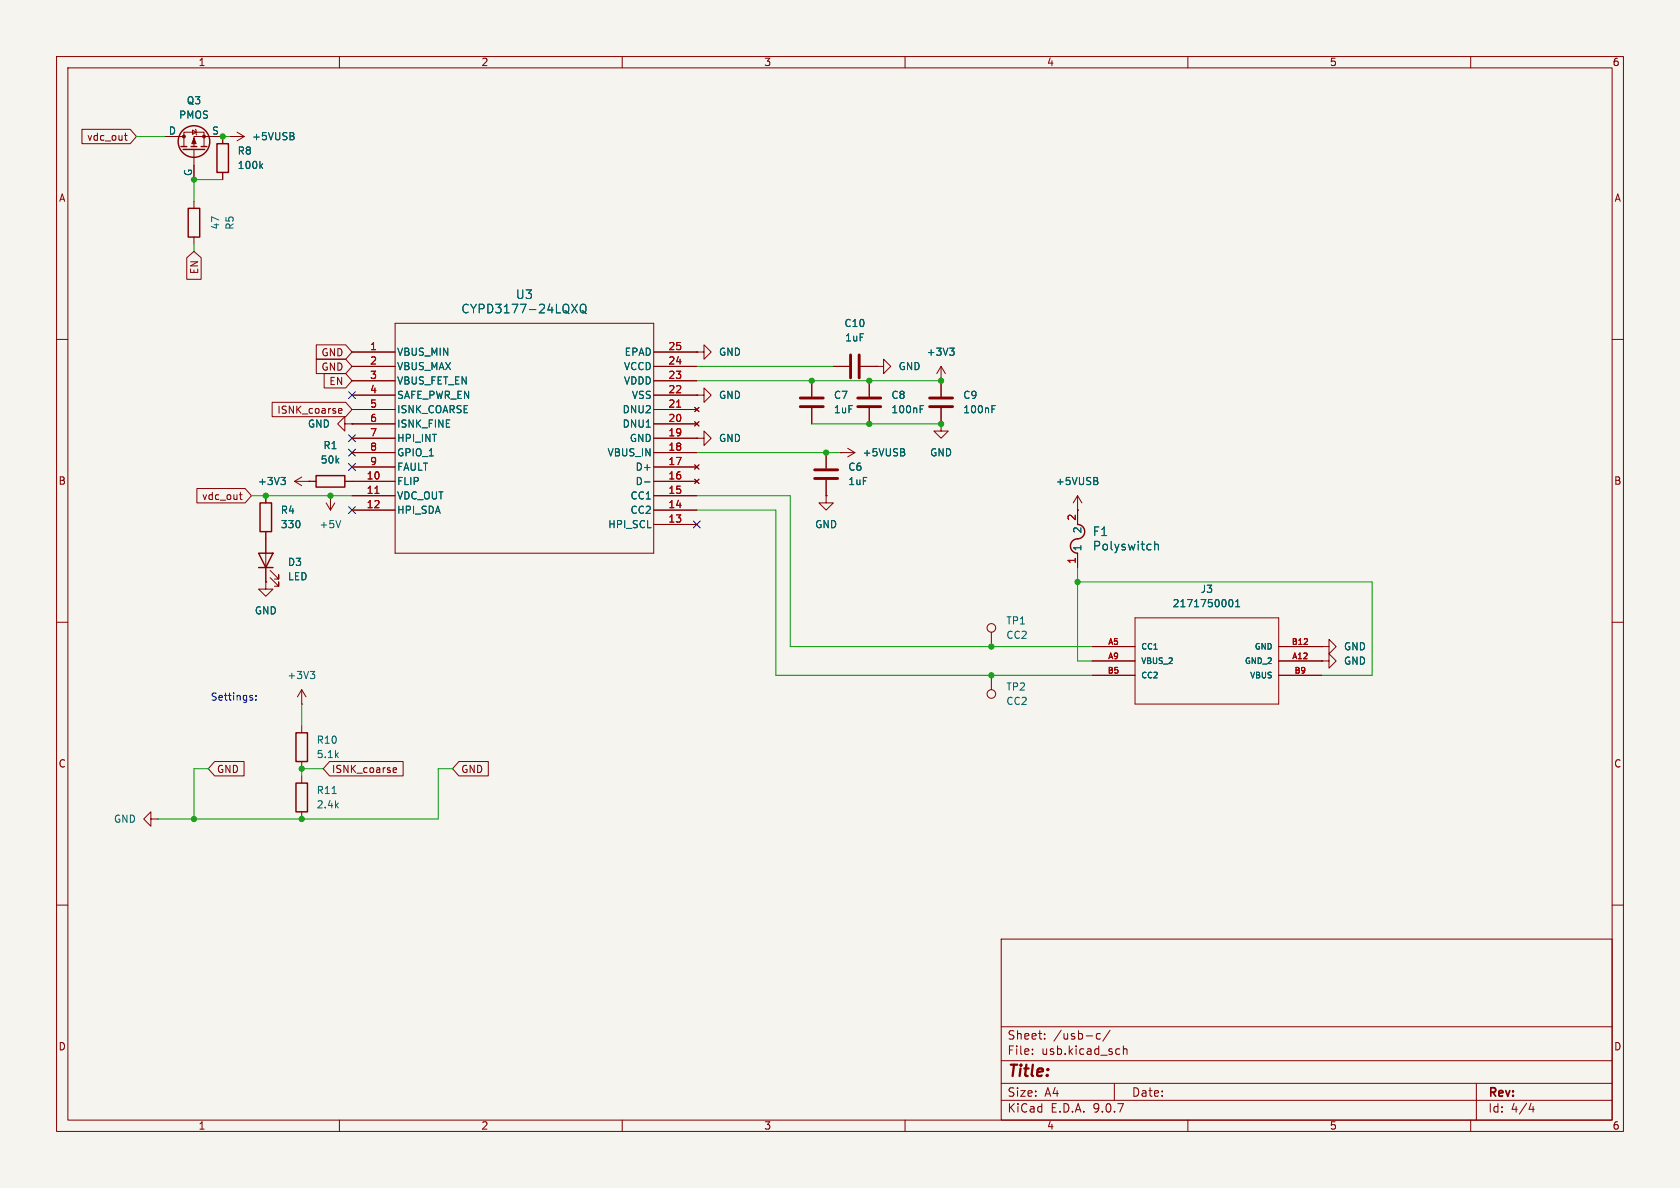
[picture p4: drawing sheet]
<svg xmlns="http://www.w3.org/2000/svg" width="297mm" height="210mm" viewBox="0 0 297 210" stroke-linecap="round" stroke-linejoin="round" font-family="sans-serif">
<path d="M0 0h297v210h-297z" fill="#f5f4ef" stroke="#f5f4ef" stroke-width=".18"/>
<g fill="none" stroke="#840000" stroke-width=".18">
<path d="M10 10h277v190h-277zM12 12h273v186h-273zM60 10v2M110 10v2M160 10v2M210 10v2M260 10v2M14.5 22.9h8.5l1.1 1.2-1.1 1.3h-8.5zM22 24h.5M22.2 23.5v1.1l.3 .2M29.2 24.1h3.3M32.5 25.9v-2.5h3.6v2.5"/>
<path d="M34 23l.7 .4-.7 .3zM34.3 26.4v5.4M34.3 35.6v1.2M34.5 22.9l.2 .1v.7l.1 .2M39.4 25.4v-1.3h-5.1v1.8M39.4 30.5v1.3M40.6 24.1h.1M40.6 24.1h2.6M41.9 23.4l1.3 .7M43.2 24.1l-1.3 .8M33 45.6l1.3-1.1 1.3 1.1v3.8h-2.6zM34.3 41.9v1.3"/>
<path d="M69.8 57.2h45.8v40.6h-45.8zM10 60h2M48.1 71.1h13l1.1 1.3-1.1 1.3h-13zM55.9 61h5.2l1.1 1.2-1.1 1.3h-5.2zM55.9 63.5h5.2l1.1 1.3-1.1 1.2h-5.2zM57.3 66h3.8l1.1 1.3-1.1 1.3h-3.8zM59.9 72.9l.1 .2 .4-.1M59.9 72.4l.1-.2h.3l.2 .2v.1l-.6 .1M61 74.9v-1.2l-1.3 1.2 1.3 1.3v-1.3h1.2M62.2 74.9h.1M62.2 62.2h7.6M62.2 64.8h7.6"/>
<path d="M62.2 67.3h7.6M62.2 69.9h7.6M62.2 72.4h7.6M62.2 74.9h7.6M62.2 77.5h7.6M115.6 62.2h7.6M115.6 64.8h7.6M115.6 67.3h7.6M115.6 69.9h7.6M115.6 72.4h7.6M115.6 74.9h7.6M115.6 77.5h7.6"/>
<path d="M122.8 72l.8 .8M122.8 74.5l.8 .8M123.2 69.9h1.3v-1.3l1.2 1.3-1.2 1.2v-1.2M123.2 69.9h.1M123.2 62.2h1.3v-1.2l1.2 1.2-1.2 1.3v-1.3M123.2 62.2h.1M123.2 77.5h1.3v-1.3l1.2 1.3-1.2 1.2v-1.2M123.2 77.5h.1M123.6 72l-.8 .8M123.6 74.5l-.8 .8M143.5 67.3v2.8M143.5 72.1v2.8"/>
<path d="M147.3 64.8h2.8M149.9 79.2l1.2 .8M152.1 64.8h2.8M153.7 67.3v2.8M153.7 72.1v2.8M154.9 64.8h1.3v-1.3l1.3 1.3-1.3 1.2v-1.2M154.9 64.8h.1M166.4 74.9v1.3h1.2l-1.2 1.3-1.3-1.3h1.3M166.4 74.9h.1M166.4 67.3h.1M166.4 64.8v5.3M166.4 72.1v2.8"/>
<path d="M166.4 64.8l-.8 1.2M166.4 64.8l.7 1.2M285 60h2M34.8 86.4h8.5l1.1 1.2-1.1 1.3h-8.5zM42.3 87.5h.5M42.5 87v1.1l.3 .2M47 87.6v1.3M47 94v8.9M52.1 85.1h3.8M52.1 85.1l1.2 .8M53.3 84.3l-1.2 .8M54.6 85.1h.1"/>
<path d="M57.7 88.9l.7 1.3M58.4 87.6h.1M58.4 87.6v2.6M59.2 88.9l-.8 1.3M61 85.1h8.8M62.2 80h7.6M62.2 82.6h7.6M62.2 87.6h7.6M62.2 90.2h7.6M115.6 85.1h7.6M115.6 80h7.6M115.6 82.6h7.6"/>
<path d="M115.6 87.6h7.6M115.6 90.2h7.6M115.6 92.7h7.6M122.8 82.2l.8 .7M122.8 84.7l.8 .8M123.6 82.2l-.8 .7M123.6 84.7l-.8 .8M146 87.6v1.3h1.3l-1.3 1.3-1.2-1.3h1.2M146 87.6h.1M146 80v2.8M146 84.8v2.8M148.6 80h.1"/>
<path d="M148.6 80h2.5M151.1 80l-1.2 .8M190.5 90.2h.1M190.5 87.6v5.1M190.5 97.8v2.5M190.5 87.6l-.8 1.3M190.5 87.6l.8 1.3M10 110h2M47 102.9v1.2h1.3l-1.3 1.3-1.3-1.3h1.3M47 102.9h.1M47.8 102.1l1.5 1.5v-.7v.7h-.8M47.8 100.8l1.5 1.6v-.8v.8h-.8"/>
<path d="M175.3 111.8v2.5M175.3 119.4v2.5M193 114.3h7.7M193 116.8h7.7M193 119.4h7.7M200.7 109.2h25.4v15.3h-25.4zM226.1 114.3h7.6M226.1 116.8h7.6M226.1 119.4h7.6M233.7 114.3h1.2v-1.3l1.3 1.3-1.3 1.3v-1.3M233.7 114.3h.1M233.7 116.8h1.2v-1.2l1.3 1.2-1.3 1.3v-1.3"/>
<path d="M233.7 116.8h.1M285 110h2M37.9 134.6h5.2v2.6h-5.2l-1.1-1.3zM53.3 124.5h.1M53.3 121.9l-.7 1.3M53.3 121.9l.8 1.3M53.3 121.9v2.6M53.3 128.3v1.2M53.3 134.6v1.3M53.3 137.2v1.2M58.3 134.6h13v2.6h-13l-1.2-1.3zM69.5 136.4l.2 .2 .3-.1"/>
<path d="M69.5 135.9l.2-.2h.2l.2 .2v.1l-.6 .1M81.1 134.6h5.2v2.6h-5.2l-1.1-1.3zM26.7 144.8v-1.3l-1.3 1.3 1.3 1.3v-1.3h1.2M27.9 144.8h.1M53.3 143.5v1.3M10 160h2M177 166h108v32h-108zM285 160h2M60 198v2M110 198v2M160 198v2M177 194.5h108"/>
<path d="M177 191.5h108M177 187.5h108M177 181.5h108M182.5 186.3v.1M182.5 185.5v.1M184.7 183.6v.1M184.7 182.8v.1M194.5 182.8l-.4-.1-.3 .3v.4l.2 .2h.5M196.2 182.1l-1.2 2M197 191.5v3M197.8 185.4l.2 .1M198 186.3l-.2 .1"/>
<path d="M198.6 184.9v1.5M198.6 185.5l.2-.1 .4 .1v.9M210 198v2M260 198v2M261 191.5v6.5M270.7 195l-.4 1.1h.9M271 195.6v1"/>
<circle cx="175.3" cy="111" r=".76"/>
<circle cx="175.3" cy="122.7" r=".76"/>
</g>
<g fill="none" stroke="#840000" stroke-width=".25">
<path d="M32 25.9h1M32.4 26.4h3.8M33.3 36.8h2v5.1h-2zM33.8 25.9h1M35.6 25.9h1M38.4 25.4h2v5.1h-2zM45.7 97.8h2.6l-1.3 2.5zM46 88.9h2v5.1h-2zM55.9 84.1h5.1v2h-5.1zM190.5 92.7a1.31 1.31 0 0 1 1.2 1.5 1.31 1.31 0 0 1-1.5 1.1 1.27 1.27 0 0 0-.9 1.4 1.27 1.27 0 0 0 1.2 1.1M45.7 100.3h2.6M52.3 129.5h2.1v5.1h-2.1z"/>
<path d="M52.3 138.4h2.1v5.1h-2.1z"/>
<circle cx="34.3" cy="25" r="2.79"/>
</g>
<g fill="#840000" stroke="#840000" stroke-width=".18">
<path d="M34.3 24.4l.4 1h-.8z"/>
<circle cx="32.5" cy="24.1" r=".25"/>
<circle cx="36.1" cy="24.1" r=".25"/>
</g>
<g fill="none" stroke="#006464" stroke-width=".18">
<path d="M46.1 29.3l.3 .5M46.4 28.9l-.4 .5M51.7 24l.3 .3-.1 .3-.1 .1M51.8 23.5l.1 .2-.1 .3M101.1 53.8l1 1.5M102.1 53.8l-1 1.5M102.7 54a.51 .51 0 0 1 .5-.2 .51 .51 0 0 1 .4 .5v.5a.51 .51 0 0 1-.5 .5 .51 .51 0 0 1-.5-.5zM102.9 54.9l.3 .1 .5 .5M159.6 79.9l.3 .3v.3l-.2 .1M159.8 79.4l.1 .2-.1 .3M162.7 72.3h.4M162.7 71.7h.6"/>
<path d="M167.9 61.5h.8l-.5 .5M168.4 62l.3 .3v.3l-.3 .2M175.4 72.3h.4M175.4 71.7h.6M49.7 84.4h.7l-.4 .5M50.2 84.9l.2 .2v.3l-.2 .3M60.2 92l-.4 1.3M113.9 85.2h1M193.8 85l.3 .2-.1 .3-.1 .2M193.9 84.5l.1 .1-.1 .3M204.1 95.7v1.5M204.1 96.3l.2-.1 .4 .1 .1 .9"/>
<path d="M54.9 118.7h.7l-.4 .5M55.4 119.2l.2 .2v.3l-.2 .3M217.3 106.2l.2-.2a.68 .68 0 0 1 .5 .6 .68 .68 0 0 1-.5 .7l-.2-.3M218.4 107.3h.8M218.4 106.4l.4-.4v1.3M58.7 140.3h.7"/>
</g>
<path d="M141.5 70.4h4M141.5 71.9h4M150.4 62.7v4.1M151.6 70.4h4.1M151.6 71.9h4.1M151.9 62.7v4.1M164.3 70.4h4.1M164.3 71.9h4.1M144 84.6h4.1M144 83.1h4.1" fill="none" stroke="#840000" stroke-width=".51"/>
<path d="M119.6 72h.7M66.3 87.2h.7" fill="none" stroke="#a90000" stroke-width=".18"/>
<g fill="none" stroke="#009600" stroke-width=".18">
<path d="M24.1 24.1h5.1M39.4 24.1h1.2M39.4 31.8h-5.1v3.8M34.3 43.2v1.3M123.2 67.3h43.2M123.2 64.8h24.1M143.5 74.9h22.9M44.4 87.6h17.8M123.2 87.6h16.5v26.7h53.3M123.2 90.2h14v29.2h55.8M123.2 80h25.4M190.5 102.9h52.1v16.5h-8.9"/>
<path d="M190.5 100.3v16.5h2.5M36.8 135.9h-2.5v8.9M53.3 124.5v3.8M57.1 135.9h-3.8v1.3M80 135.9h-2.5v8.9h-49.6"/>
</g>
<path d="M61.6 69.2l1.2 1.3M61.6 79.4l1.2 1.2M61.6 76.9l1.2 1.2M62.8 69.2l-1.2 1.3M62.8 79.4l-1.2 1.2M62.8 76.9l-1.2 1.2M61.6 89.6l1.2 1.2M61.6 81.9l1.2 1.3M62.8 89.6l-1.2 1.2M62.8 81.9l-1.2 1.3M122.6 92.1l1.2 1.2M123.8 92.1l-1.2 1.2" fill="none" stroke="#000084" stroke-width=".18"/>
<path d="M44.3 123.4h.3l.1 .2-.2 .2h-.2M44.3 122.9l.3 .1M45.2 123.7v.1M45.2 123v.1" fill="none" stroke="#0000c2" stroke-width=".18"/>
<g fill="#009600" stroke="#009600" stroke-width=".18">
<circle cx="153.7" cy="67.3" r=".46"/>
<circle cx="153.7" cy="74.9" r=".46"/>
<circle cx="143.5" cy="67.3" r=".46"/>
<circle cx="146" cy="80" r=".46"/>
<circle cx="166.4" cy="74.9" r=".46"/>
<circle cx="166.4" cy="67.3" r=".46"/>
<circle cx="53.3" cy="135.9" r=".46"/>
<circle cx="53.3" cy="144.8" r=".46"/>
<circle cx="58.4" cy="87.6" r=".46"/>
<circle cx="34.3" cy="144.8" r=".46"/>
<circle cx="47" cy="87.6" r=".46"/>
<circle cx="34.3" cy="31.8" r=".46"/>
<circle cx="39.4" cy="24.1" r=".46"/>
<circle cx="175.3" cy="114.3" r=".46"/>
<circle cx="175.3" cy="119.4" r=".46"/>
<circle cx="190.5" cy="102.9" r=".46"/>
</g>
<text font-size="2.8" fill="#840000" x="178" y="190.9">Title:</text>
<g font-size="2.1" fill="#006464">
<text x="91.1" y="53.1">U3</text>
<text x="81.5" y="55.6">CYPD3177-24LQXQ</text>
<text x="193.1" y="95">F1</text>
<text x="193.1" y="97.5">Polyswitch</text>
</g>
<g font-size="2.1" fill="#840000">
<text x="178" y="184">Sheet:</text>
<text x="186.2" y="184">/usb-c/</text>
<text x="178" y="186.7">File:</text>
<text x="184.1" y="186.7">usb.kicad_sch</text>
<text x="178" y="196.9">KiCad</text>
<text x="178" y="194.1">Size:</text>
<text x="184.7" y="194.1">A4</text>
<text x="185.7" y="196.9">E.D.A.</text>
<text x="193.3" y="196.9">9.0.7</text>
<text x="200" y="194.1">Date:</text>
<text x="263" y="194.3">Rev:</text>
<text x="263" y="196.9">Id:</text>
<text x="267.1" y="196.9">4/4</text>
</g>
<g font-size="1.8" fill="#840000">
<text x="35" y="11.9">1</text>
<text x="85" y="11.9">2</text>
<text x="135" y="11.9">3</text>
<text x="185" y="11.9">4</text>
<text x="235" y="11.9">5</text>
<text x="285" y="11.9">6</text>
<text x="15.3" y="25.1">vdc_out</text>
<text x="10.3" y="35.9">A</text>
<text x="285.3" y="35.9">A</text>
<text x="35.2" y="48.6" transform="rotate(-90 35.2 48.6)">EN</text>
<text x="56.7" y="63.2">GND</text>
<text x="56.7" y="65.7">GND</text>
<text x="58.1" y="68.3">EN</text>
<text x="48.9" y="73.3">ISNK_coarse</text>
<text x="10.3" y="85.9">B</text>
<text x="35.6" y="88.6">vdc_out</text>
<text x="285.3" y="85.9">B</text>
<text x="10.3" y="135.9">C</text>
<text x="38.3" y="136.8">GND</text>
<text x="58.6" y="136.8">ISNK_coarse</text>
<text x="81.4" y="136.8">GND</text>
<text x="285.3" y="135.9">C</text>
<text x="10.3" y="185.9">D</text>
<text x="285.3" y="185.9">D</text>
<text x="35" y="199.9">1</text>
<text x="85" y="199.9">2</text>
<text x="135" y="199.9">3</text>
<text x="185" y="199.9">4</text>
<text x="235" y="199.9">5</text>
<text x="285" y="199.9">6</text>
</g>
<g font-size="1.8" fill="#006464">
<text x="29.7" y="23.9">D</text>
<text x="31.6" y="21.2">PMOS</text>
<text x="32.9" y="18.6">Q3</text>
<text x="37.4" y="23.9">S</text>
<text x="41.9" y="27.5">R8</text>
<text x="44.5" y="25">+5VUSB</text>
<text x="34" y="31.2" transform="rotate(-90 34 31.2)">G</text>
<text x="41.9" y="30.1">100k</text>
<text x="39" y="40.7" transform="rotate(-90 39 40.7)">47</text>
<text x="41.5" y="40.7" transform="rotate(-90 41.5 40.7)">R5</text>
<text x="149.2" y="58">C10</text>
<text x="70.1" y="63.1">VBUS_MIN</text>
<text x="70.1" y="65.6">VBUS_MAX</text>
<text x="110.2" y="65.6">VCCD</text>
<text x="110.3" y="63.1">EPAD</text>
<text x="127" y="63.1">GND</text>
<text x="149.3" y="60.6">1uF</text>
<text x="158.8" y="65.6">GND</text>
<text x="163.7" y="63.1">+3V3</text>
<text x="70.1" y="68.2">VBUS_FET_EN</text>
<text x="70.1" y="70.7">SAFE_PWR_EN</text>
<text x="110.2" y="68.2">VDDD</text>
<text x="111.6" y="70.7">VSS</text>
<text x="127" y="70.7">GND</text>
<text x="147.3" y="70.7">C7</text>
<text x="157.5" y="70.7">C8</text>
<text x="170.2" y="70.7">C9</text>
<text x="54.3" y="75.8">GND</text>
<text x="70.1" y="73.3">ISNK_COARSE</text>
<text x="70.1" y="75.8">ISNK_FINE</text>
<text x="110" y="73.3">DNU2</text>
<text x="110" y="75.8">DNU1</text>
<text x="147.3" y="73.3">1uF</text>
<text x="157.5" y="73.3">100nF</text>
<text x="170.2" y="73.3">100nF</text>
<text x="56.6" y="82.1">50k</text>
<text x="57.1" y="79.6">R1</text>
<text x="70.1" y="78.3">HPI_INT</text>
<text x="70.1" y="80.9">GPIO_1</text>
<text x="70.1" y="83.4">FAULT</text>
<text x="107.3" y="80.9">VBUS_IN</text>
<text x="111.2" y="78.3">GND</text>
<text x="112.3" y="83.4">D+</text>
<text x="127" y="78.3">GND</text>
<text x="149.9" y="83.4">C6</text>
<text x="152.4" y="80.9">+5VUSB</text>
<text x="164.3" y="80.9">GND</text>
<text x="45.5" y="86">+3V3</text>
<text x="70.1" y="86">FLIP</text>
<text x="70.1" y="88.5">VDC_OUT</text>
<text x="111.4" y="88.5">CC1</text>
<text x="112.3" y="86">D-</text>
<text x="149.9" y="86">1uF</text>
<text x="186.6" y="86">+5VUSB</text>
<text x="49.5" y="91">R4</text>
<text x="49.5" y="93.6">330</text>
<text x="56.4" y="93.6">+5V</text>
<text x="70.1" y="91">HPI_SDA</text>
<text x="107.4" y="93.6">HPI_SCL</text>
<text x="111.4" y="91">CC2</text>
<text x="144" y="93.6">GND</text>
<text x="191.4" y="94.4" transform="rotate(-90 191.4 94.4)">2</text>
<text x="50.8" y="100.2">D3</text>
<text x="191.4" y="97.5" transform="rotate(-90 191.4 97.5)">1</text>
<text x="50.8" y="102.8">LED</text>
<text x="207.2" y="107.5">2171750001</text>
<text x="212.2" y="105">J3</text>
<text x="45" y="108.8">GND</text>
<text x="177.8" y="110.6">TP1</text>
<text x="177.8" y="113.1">CC2</text>
<text x="237.5" y="115.2">GND</text>
<text x="237.5" y="117.7">GND</text>
<text x="50.7" y="120.2">+3V3</text>
<text x="177.8" y="122.3">TP2</text>
<text x="177.8" y="124.8">CC2</text>
<text x="55.9" y="131.7">R10</text>
<text x="55.9" y="134.2">5.1k</text>
<text x="55.9" y="143.1">2.4k</text>
<text x="55.9" y="140.6">R11</text>
<text x="20" y="145.6">GND</text>
</g>
<g font-size="1.8" fill="#a90000">
<text x="65.3" y="62">1</text>
<text x="65.3" y="64.5">2</text>
<text x="118.1" y="62">25</text>
<text x="118.1" y="64.5">24</text>
<text x="65.3" y="67.1">3</text>
<text x="65.3" y="69.6">4</text>
<text x="118.1" y="67.1">23</text>
<text x="118.1" y="69.6">22</text>
<text x="65.3" y="72.1">5</text>
<text x="65.3" y="74.7">6</text>
<text x="65.3" y="77.2">7</text>
<text x="118.1" y="72.1">21</text>
<text x="118.1" y="74.7">20</text>
<text x="118.1" y="77.2">19</text>
<text x="65.3" y="79.8">8</text>
<text x="65.3" y="82.3">9</text>
<text x="118.1" y="79.8">18</text>
<text x="118.1" y="82.3">17</text>
<text x="64.7" y="84.8">10</text>
<text x="64.7" y="87.4">11</text>
<text x="64.7" y="89.9">12</text>
<text x="118.1" y="84.8">16</text>
<text x="118.1" y="87.4">15</text>
<text x="118.1" y="89.9">14</text>
<text x="118.1" y="92.5">13</text>
<text x="190.2" y="92.1" transform="rotate(-90 190.2 92.1)">2</text>
<text x="190.2" y="99.8" transform="rotate(-90 190.2 99.8)">1</text>
</g>
<text font-size="1.8" fill="#0000c2" x="37.2" y="124.1">Settings:</text>
<g font-size="1.4" fill="#a90000">
<text x="195.7" y="119.1">B5</text>
<text x="195.8" y="114">A5</text>
<text x="195.8" y="116.6">A9</text>
<text x="228.3" y="114">B12</text>
<text x="228.3" y="116.6">A12</text>
<text x="228.8" y="119.1">B9</text>
</g>
<g font-size="1.4" fill="#006464">
<text x="201.7" y="115">CC1</text>
<text x="201.7" y="117.6">VBUS_2</text>
<text x="220" y="117.6">GND_2</text>
<text x="221.7" y="115">GND</text>
<text x="201.7" y="120.1">CC2</text>
<text x="220.9" y="120.1">VBUS</text>
</g>
</svg>
